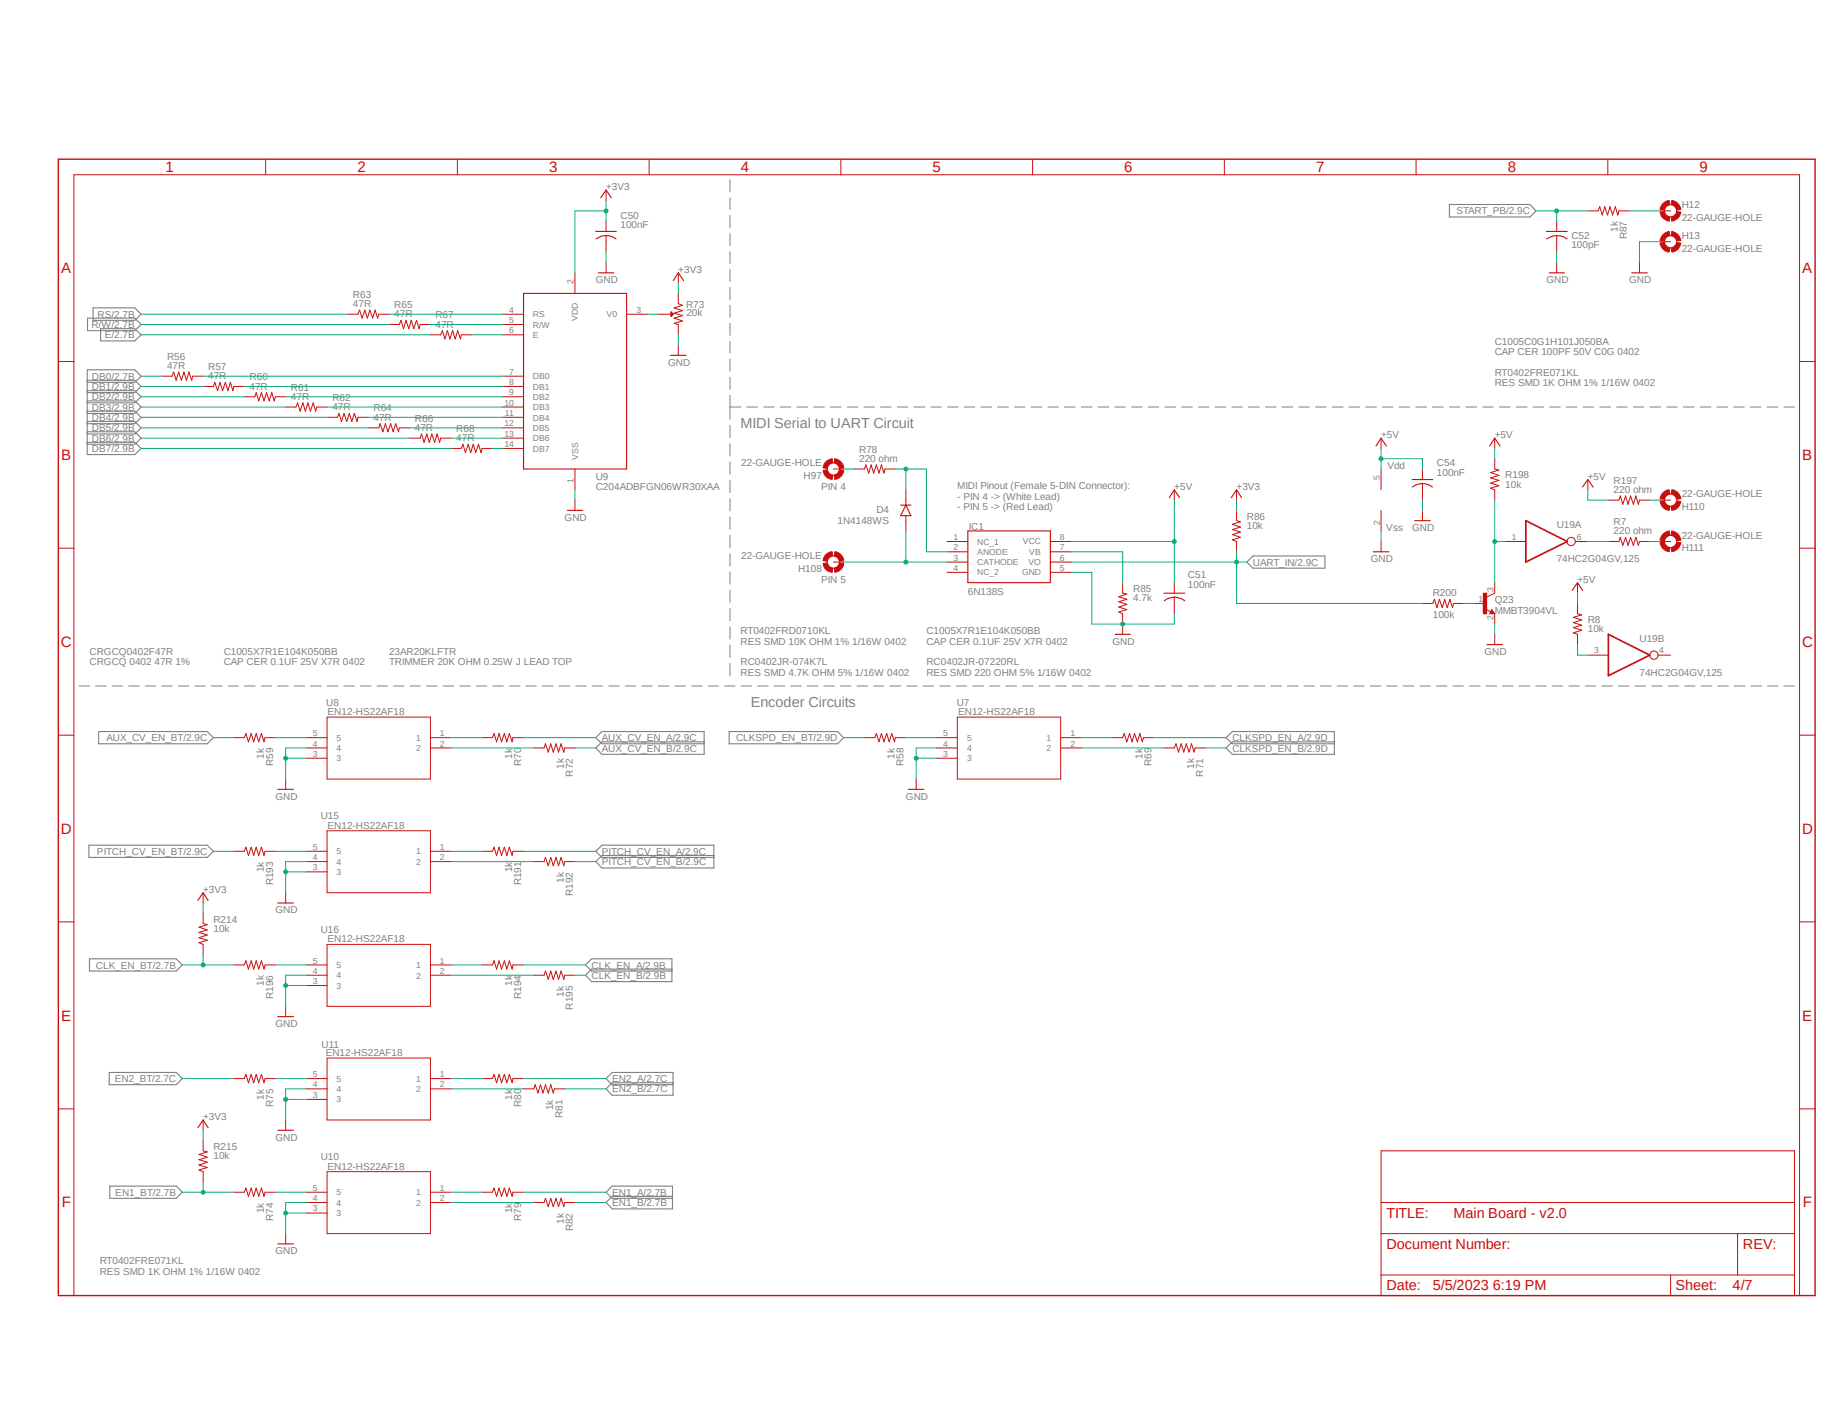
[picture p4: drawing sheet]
<svg xmlns="http://www.w3.org/2000/svg" width="279mm" height="216mm" viewBox="0 0 279 216" stroke-linecap="round" stroke-linejoin="round" font-family="sans-serif">
<path d="M8.6 24l268.2 173.8M276.8 24l-268.2 173.8" fill="none" stroke="#fff" stroke-width=".15"/>
<g fill="none" stroke="#808080" stroke-width=".15">
<path d="M111.2 27.4v1.8M111.2 30.1v1.8M111.2 32.9v1.8M111.2 35.6v1.8M111.2 38.4v1.7M111.2 41.1v1.8M111.2 43.8v1.8M111.2 46.5v1.8M111.2 49.3v1.8M111.2 52v1.8M111.2 54.7v1.9M111.2 57.5v1.8"/>
<path d="M111.2 60.2v3.7M111.2 64.8v1.9M111.2 67.6v1.9M111.2 70.4v1.9M111.2 73.2v1.9M111.2 76v1.9M111.2 78.8v1.8M111.2 62h1.7M113.7 62h1.7M116.3 62h1.6M118.9 62h1.6M121.4 62h1.6"/>
<path d="M124 62h1.6M126.5 62h1.6M129.1 62h1.6M131.6 62h1.6M134.2 62h1.6M136.7 62h1.6M139.2 62h1.7M141.8 62h1.6M144.4 62h1.6M146.9 62h1.6M149.4 62h1.6M152 62h1.6"/>
<path d="M154.6 62h1.6M157.1 62h1.6M159.6 62h1.6M162.2 62h1.6M164.7 62h1.7M167.3 62h1.6M169.8 62h1.6M172.4 62h1.6M174.9 62h1.6M177.5 62h1.6M180 62h1.7M182.6 62h1.6"/>
<path d="M185.1 62h1.6M187.7 62h1.6M190.2 62h1.7M192.8 62h1.6M195.3 62h1.6M197.9 62h1.6M200.4 62h1.6M202.9 62h1.7M205.5 62h1.6M208.1 62h1.6M210.6 62h1.6M213.1 62h1.7"/>
<path d="M215.7 62h1.6M218.2 62h1.7M220.8 62h1.6M223.4 62h1.6M225.9 62h1.6M228.4 62h1.6M231 62h1.6M233.6 62h1.6M236.1 62h1.6M238.6 62h1.6M241.2 62h1.6M243.7 62h1.7"/>
<path d="M246.3 62h1.6M248.8 62h1.6M251.4 62h1.6M253.9 62h1.6M256.5 62h1.6M259 62h1.6M261.6 62h1.6M264.1 62h1.6M266.7 62h1.6M269.2 62h1.6M271.8 62h1.6M111.2 81.6v1.8"/>
<path d="M111.2 84.4v1.8M111.2 87.1v1.9M111.2 89.9v1.9M111.2 92.7v1.9M111.2 95.5v1.9M111.2 98.3v1.9M12 104.5h1.6M14.6 104.5h1.6M17.1 104.5h1.6M19.6 104.5h1.6M22.1 104.5h1.6M24.6 104.5h1.6"/>
<path d="M27.2 104.5h1.5M29.7 104.5h1.6M32.2 104.5h1.6M34.8 104.5h1.5M37.3 104.5h1.6M39.8 104.5h1.6M42.3 104.5h1.6M44.8 104.5h1.6M47.3 104.5h1.6M49.9 104.5h1.6M52.4 104.5h1.6M54.9 104.5h1.6"/>
<path d="M57.4 104.5h1.6M59.9 104.5h1.7M62.5 104.5h1.6M65 104.5h1.6M67.5 104.5h1.6M70.1 104.5h1.5M72.6 104.5h1.6M75.1 104.5h1.6M77.6 104.5h1.6M80.1 104.5h1.6M82.6 104.5h1.6M85.2 104.5h1.6"/>
<path d="M87.7 104.5h1.6M90.2 104.5h1.6M92.8 104.5h1.5M95.2 104.5h1.7M97.8 104.5h1.6M100.3 104.5h1.6M102.8 104.5h1.6M105.4 104.5h1.5M107.9 104.5h1.6M110.4 104.5h1.6M111.2 101.1v1.9M112.9 104.5h1.6"/>
<path d="M115.4 104.5h1.6M117.9 104.5h1.6M120.5 104.5h1.6M123 104.5h1.6M125.5 104.5h1.6M128.1 104.5h1.5M130.6 104.5h1.6M133.1 104.5h1.6M135.6 104.5h1.6M138.1 104.5h1.6M140.6 104.5h1.6M143.2 104.5h1.6"/>
<path d="M145.7 104.5h1.6M148.2 104.5h1.6M150.7 104.5h1.6M153.2 104.5h1.7M155.8 104.5h1.6M158.3 104.5h1.6M160.8 104.5h1.6M163.4 104.5h1.5M165.9 104.5h1.6M168.4 104.5h1.6M170.9 104.5h1.6M173.4 104.5h1.6"/>
<path d="M175.9 104.5h1.6M178.5 104.5h1.6M181 104.5h1.6M183.5 104.5h1.6M186.1 104.5h1.5M188.6 104.5h1.6M191.1 104.5h1.6M193.6 104.5h1.6M196.1 104.5h1.6M198.7 104.5h1.5M201.2 104.5h1.6M203.7 104.5h1.6"/>
<path d="M206.2 104.5h1.6M208.7 104.5h1.7M211.2 104.5h1.7M213.8 104.5h1.6M216.3 104.5h1.6M218.8 104.5h1.6M221.4 104.5h1.5M223.9 104.5h1.6M226.4 104.5h1.6M228.9 104.5h1.6M231.4 104.5h1.6M234 104.5h1.5"/>
<path d="M236.5 104.5h1.6M239 104.5h1.6M241.5 104.5h1.6M244.1 104.5h1.6M246.5 104.5h1.7M249.1 104.5h1.6M251.6 104.5h1.6M254.1 104.5h1.6M256.7 104.5h1.5M259.2 104.5h1.6M261.7 104.5h1.6M264.2 104.5h1.6"/>
<path d="M266.7 104.5h1.7M269.3 104.5h1.5M271.8 104.5h1.6"/>
</g>
<g fill="none" stroke="#808080" stroke-width=".17">
<path d="M220.8 31.2h12.3l.9 .9-.9 1h-12.3zM13.3 58.3h7.2l1-1-1-1h-7.2v13h7.2l1-1-1-.9h-7.2M13.3 59.5h7.2l1 1-1 .9h-7.2M13.3 58h7.2l1 .9-1 .9h-7.2M13.3 48.5h7.2l1 .9-1 1h-7.2zM14.2 46.9h6.3l1 1-1 .9h-6.3zM15.3 50.1h5.2l1 .9-1 .9h-5.2zM13.3 65.8h7.2l1 1-1 .9h-7.2M13.3 64.2h7.2l1 1-1 .9h-7.2M13.3 62.7h7.2l1 .9-1 1h-7.2M13.3 61.1h7.2l1 .9-1 1h-7.2M189.9 85.6l1-.9h10.9v1.9h-10.9z"/>
<path d="M15 111.5h16.6l.9 .9-.9 .9h-16.6zM107.3 113h-15.6l-.9 1 .9 .9h15.6v-3.4h-15.6l-.9 .9 .9 .9h15.6M111.1 111.5h16.5l.9 .9-.9 .9h-16.5zM203.3 113h-15.6l-.9 1 .9 .9h15.6v-3.4h-15.6l-.9 .9 .9 .9h15.6M13.5 128.8h18.1l.9 .9-.9 .9h-18.1zM108.8 130.3h-17.1l-.9 1 .9 .9h17.1v-3.4h-17.1l-.9 .9 .9 .9h17.1M13.6 146.1h13.2l1 .9-1 1h-13.2zM102.4 147.7h-12.3l-.9 .9 .9 1h12.3v-3.5h-12.3l-.9 .9 .9 1h12.3M16.6 163.4h10.2l1 .9-1 1h-10.2zM102.5 165h-9.2l-1 .9 1 1h9.2v-3.5h-9.2l-1 .9 1 1h9.2M16.7 180.7h10.1l1 1-1 .9h-10.1zM102.4 182.3h-9.1l-1 .9 1 1h9.1v-3.5h-9.1l-1 1 1 .9h9.1"/>
</g>
<path d="M8.9 24.3h267.6v173.1h-267.6z" fill="none" stroke="#c90d0c" stroke-width=".21"/>
<g fill="none" stroke="#c90d0c" stroke-width=".15">
<path d="M40.5 24.3v2.3M69.7 24.3v2.3M92.3 29v1.6M92.3 33.7v1.6M92.3 35.9v2.5M98.9 24.3v2.3M128.1 24.3v2.3M157.3 24.3v2.3M186.5 24.3v2.3M215.7 24.3v2.3M244.9 24.3v2.3M8.9 55.1h2.4"/>
<path d="M24.6 57.3h1.6l.3-.6 .3 1.3 .4-1.3 .4 1.3 .4-1.3 .4 1.3 .4-1.3 .4 1.3 .1-.7h1.6M30.9 58.9h1.6l.2-.6 .4 1.2 .4-1.2 .4 1.2 .4-1.2 .4 1.2 .4-1.2 .4 1.2 .1-.6h1.6M53 47.9h1.5l.3-.7 .4 1.3 .4-1.3 .4 1.3 .3-1.3 .5 1.3 .3-1.3 .4 1.3 .2-.6h1.6M59.3 49.4h1.5l.3-.6 .4 1.3 .3-1.3 .5 1.3 .4-1.3 .3 1.3 .5-1.3 .3 1.3 .2-.7h1.6M65.6 51h1.5l.3-.6 .4 1.2 .4-1.2 .3 1.2 .5-1.2 .3 1.2 .4-1.2 .4 1.2 .2-.6h1.6M76.6 47.9h3.2M76.6 49.4h3.2M76.6 51h3.2M76.6 57.3h3.2M76.6 58.9h3.2M87.6 41.6v3.1M92.3 40v1.6"/>
<path d="M95.5 47.9h3.1M100.2 47.9h2.2M103.3 41.6v1.5M103.3 44.7v1.6l.7 .2-1.3 .4 1.3 .4-1.3 .4 1.3 .4-1.3 .4 1.3 .4-1.3 .4 .6 .1v1.6M103.3 52.6v1.5M274.2 55.1h2.3M37.2 60.5h1.6l.2-.7 .4 1.3 .4-1.3 .4 1.3 .4-1.3 .4 1.3 .4-1.3 .4 1.3 .2-.6h1.5M43.5 62h1.6l.2-.6 .4 1.3 .4-1.3 .4 1.3 .4-1.3 .4 1.3 .4-1.3 .4 1.3 .2-.7h1.5M49.8 63.6h1.6l.2-.6 .4 1.2 .4-1.2 .4 1.2 .4-1.2 .4 1.2 .4-1.2 .4 1.2 .1-.6h1.6M56.1 65.2h1.6l.2-.6 .4 1.2 .4-1.2 .4 1.2 .4-1.2 .4 1.2 .4-1.2 .4 1.2 .1-.6h1.6M62.4 66.8h1.6l.2-.7 .4 1.3 .4-1.3 .4 1.3 .4-1.3 .4 1.3 .4-1.3 .4 1.3 .1-.6h1.6M68.7 68.3h1.6l.2-.6 .4 1.3 .4-1.3 .4 1.3 .4-1.3 .4 1.3 .4-1.3 .4 1.3 .1-.7h1.6"/>
<path d="M76.6 60.5h3.2M76.6 62h3.2M76.6 63.6h3.2M76.6 65.2h3.2M76.6 66.8h3.2M76.6 68.3h3.2M87.6 71.5v3.1M87.6 76.2v1.6M130.1 71.5h1.6l.2-.7 .4 1.3 .4-1.3 .4 1.3 .4-1.3 .4 1.3 .4-1.3 .4 1.3 .1-.6h1.6M138 74.6v2.4M138 78.6v2.3M178.9 74.6v1.6"/>
<path d="M8.9 83.5h2.4M144.3 82.5h3.1M144.3 84.1h3.1M144.3 85.6h3.1M144.3 87.2h3.1M160 82.5h3.2M160 84.1h3.2M160 85.6h3.2M160 87.2h3.2M171 88.8v1.6l.7 .1-1.3 .4 1.3 .4-1.3 .4 1.3 .4-1.3 .4 1.3 .4-1.3 .4 .6 .2v3.1M178.9 88.8v1.6M178.9 91v2.5"/>
<path d="M274.2 83.5h2.3M8.9 112h2.4M35.6 112.4h1.6l.3-.6 .3 1.2 .5-1.2 .4 1.2 .3-1.2 .4 1.2 .4-1.2 .4 1.2 .2-.6h1.6M43.5 118.7v1.6M46.7 112.4h3.1M46.7 114h3.1M46.7 115.5h3.1M49.8 109.3h15.8v9.4h-15.8zM65.6 112.4h3.1M65.6 114h3.1M73.4 112.4h1.6l.3-.6 .3 1.2 .4-1.2 .4 1.2 .4-1.2 .4 1.2 .4-1.2 .4 1.2 .1-.6h1.7M81.3 114h1.6l.2-.7 .4 1.3 .4-1.3 .4 1.3 .4-1.3 .4 1.3 .4-1.3 .4 1.3 .1-.6h1.6"/>
<path d="M131.7 112.4h1.6l.2-.6 .4 1.2 .4-1.2 .4 1.2 .4-1.2 .4 1.2 .3-1.2 .5 1.2 .1-.6h1.6M139.6 118.7v1.6M142.7 112.4h3.1M142.7 114h3.1M142.7 115.5h3.1M145.8 109.3h15.8v9.4h-15.8zM161.6 112.4h3.2M161.6 114h3.2M169.5 112.4h1.5l.3-.6 .4 1.2 .4-1.2 .4 1.2 .3-1.2 .5 1.2 .4-1.2 .3 1.2 .2-.6h1.6M177.3 114h1.6l.3-.7 .3 1.3 .5-1.3 .3 1.3 .4-1.3 .4 1.3 .4-1.3 .4 1.3 .2-.6h1.5M274.2 112h2.3M8.9 140.5h2.4"/>
<path d="M274.2 140.5h2.3M8.9 169h2.4M35.6 164.3h1.6l.3-.6 .3 1.3 .5-1.3 .4 1.3 .3-1.3 .4 1.3 .4-1.3 .4 1.3 .2-.7h1.6M43.5 170.6v1.6M46.7 164.3h3.1M46.7 165.9h3.1M46.7 167.5h3.1M49.8 178.5h15.8v9.5h-15.8zM49.8 161.2h15.8v9.4h-15.8zM65.6 164.3h3.1M65.6 165.9h3.1M73.4 164.3h1.6l.3-.6 .3 1.3 .4-1.3 .4 1.3 .4-1.3 .4 1.3 .4-1.3 .4 1.3 .1-.7h1.7"/>
<path d="M79.8 165.9h1.5l.2-.6 .5 1.2 .3-1.2 .4 1.2 .4-1.2 .4 1.2 .4-1.2 .4 1.2 .2-.6h1.5M210.4 175.3h63v22.1h-63zM274.2 169h2.3M11.3 197.4v-170.8h262.9v170.8M35.6 181.7h1.6l.3-.7 .3 1.3 .5-1.3 .4 1.3 .3-1.3 .4 1.3 .4-1.3 .4 1.3 .2-.6h1.6M43.5 188v1.5M46.7 183.2h3.1M46.7 181.7h3.1M46.7 184.8h3.1M65.6 183.2h3.1M65.6 181.7h3.1M73.4 181.7h1.6l.3-.7 .3 1.3 .4-1.3 .4 1.3 .4-1.3 .4 1.3 .4-1.3 .4 1.3 .1-.6h1.7"/>
<path d="M81.3 183.2h1.6l.2-.6 .4 1.3 .4-1.3 .4 1.3 .4-1.3 .4 1.3 .4-1.3 .4 1.3 .1-.7h1.6M210.4 188h63M210.4 194.3h63M210.4 183.2h63M254.5 194.3v3.1M264.7 188v6.3"/>
</g>
<g fill="none" stroke="#c90d0c" stroke-width=".17">
<path d="M90.8 35.3h3.1M90.8 36.4a2.54 2.54 0 0 1 3.1 0M91.5 30.1l.8-1.1 .8 1.1M79.8 44.7h15.7v26.8h-15.7zM91.1 41.6h2.4M102.2 54.1h2.3M102.2 47.5l.4 .4-.4 .3zM102.2 48.2h.1M102.2 48h.2M102.2 47.9h.3M102.2 47.8h.3M102.2 47.7h.2"/>
<path d="M102.2 47.6h.1M102.6 42.8l.7-1.2 .8 1.2M86.4 77.8h2.4M137.2 77h1.6M138 77l.8 1.6h-1.6zM178.1 75.8l.8-1.2 .8 1.2M147.4 80.9h12.6v7.9h-12.6zM169.9 96.6h2.3M177.3 90.4h3.2M177.4 91.5a2.44 2.44 0 0 1 3.1 0M42.3 120.3h2.4M138.4 120.3h2.4"/>
<path d="M42.3 172.2h2.4M42.3 189.5h2.4"/>
</g>
<path d="M254.7 30.6a1.55 1.55 0 0 1 1.4 1.3l-.7 .1a1.09 1.09 0 0 0-.8-.8z" fill-rule="evenodd" fill="#c90d0c"/>
<path d="M254.7 30.6a1.55 1.55 0 0 1 1.4 1.3l-.7 .1a1.09 1.09 0 0 0-.8-.8z" fill="none" stroke="#c90d0c" stroke-width=".15"/>
<path d="M253.4 31l.3-.3 .6-.1 .1 .6a1.09 1.09 0 0 0-.9 .8l-.6-.1z" fill-rule="evenodd" fill="#c90d0c"/>
<path d="M253.4 31l.3-.3 .6-.1 .1 .6a1.09 1.09 0 0 0-.9 .8l-.6-.1z" fill="none" stroke="#c90d0c" stroke-width=".15"/>
<path d="M252.9 32.3h.6a.97 .97 0 0 0 .9 .8l-.1 .6a1.65 1.65 0 0 1-1.4-1.4z" fill-rule="evenodd" fill="#c90d0c"/>
<path d="M252.9 32.3h.6a.97 .97 0 0 0 .9 .8l-.1 .6a1.65 1.65 0 0 1-1.4-1.4z" fill="none" stroke="#c90d0c" stroke-width=".15"/>
<path d="M254.6 33.1a.97 .97 0 0 0 .8-.8h.7a1.65 1.65 0 0 1-1.4 1.4z" fill-rule="evenodd" fill="#c90d0c"/>
<g fill="none" stroke="#c90d0c" stroke-width=".15">
<path d="M252.9 32.1h1.6M254.6 33.1a.97 .97 0 0 0 .8-.8h.7a1.65 1.65 0 0 1-1.4 1.4z"/>
<circle cx="254.5" cy="32.1" r=".93"/>
</g>
<path d="M254.7 35.3a1.65 1.65 0 0 1 1.4 1.4h-.7a.97 .97 0 0 0-.8-.8z" fill-rule="evenodd" fill="#c90d0c"/>
<path d="M254.7 35.3a1.65 1.65 0 0 1 1.4 1.4h-.7a.97 .97 0 0 0-.8-.8z" fill="none" stroke="#c90d0c" stroke-width=".15"/>
<path d="M253.4 35.7l.9-.4 .1 .6a.97 .97 0 0 0-.9 .8h-.6z" fill-rule="evenodd" fill="#c90d0c"/>
<path d="M253.4 35.7l.9-.4 .1 .6a.97 .97 0 0 0-.9 .8h-.6z" fill="none" stroke="#c90d0c" stroke-width=".15"/>
<path d="M252.9 37h.6a1.09 1.09 0 0 0 .9 .8l-.1 .6a1.55 1.55 0 0 1-1.4-1.4z" fill-rule="evenodd" fill="#c90d0c"/>
<path d="M252.9 37h.6a1.09 1.09 0 0 0 .9 .8l-.1 .6a1.55 1.55 0 0 1-1.4-1.4z" fill="none" stroke="#c90d0c" stroke-width=".15"/>
<path d="M254.6 37.8a1.09 1.09 0 0 0 .8-.8h.7a1.55 1.55 0 0 1-1.4 1.4z" fill-rule="evenodd" fill="#c90d0c"/>
<g fill="none" stroke="#c90d0c" stroke-width=".15">
<path d="M237.2 33.7v1.6M237.2 35.9v2.5M241.9 32.1h1.6l.2-.6 .4 1.3 .4-1.3 .4 1.3 .4-1.3 .4 1.3 .4-1.3 .4 1.3 .1-.7h1.6M252.9 36.8h1.6M254.6 37.8a1.09 1.09 0 0 0 .8-.8h.7a1.55 1.55 0 0 1-1.4 1.4zM237.2 40v1.6M249.8 40v1.6M35.6 129.7h1.6l.3-.6 .3 1.2 .5-1.2 .4 1.2 .3-1.2 .4 1.2 .4-1.2 .4 1.2 .2-.6h1.6M43.5 136v1.6M46.7 129.7h3.1M46.7 131.3h3.1M46.7 132.8h3.1"/>
<path d="M49.8 126.6h15.8v9.4h-15.8zM65.6 129.7h3.1M65.6 131.3h3.1M73.4 129.7h1.6l.3-.6 .3 1.2 .4-1.2 .4 1.2 .4-1.2 .4 1.2 .4-1.2 .4 1.2 .1-.6h1.7M81.3 131.3h1.6l.2-.7 .4 1.3 .4-1.3 .4 1.3 .4-1.3 .4 1.3 .4-1.3 .4 1.3 .1-.6h1.6"/>
<circle cx="254.5" cy="36.8" r=".93"/>
</g>
<path d="M235.6 35.3h3.2M235.6 36.4a2.6 2.6 0 0 1 3.1 0M236 41.6h2.3M248.6 41.6h2.4M42.3 137.6h2.4" fill="none" stroke="#c90d0c" stroke-width=".17"/>
<path d="M125.4 71.7l.6-.1a.97 .97 0 0 0 .8 .8v.6a1.45 1.45 0 0 1-1.4-1.3z" fill-rule="evenodd" fill="#c90d0c"/>
<path d="M125.4 71.7l.6-.1a.97 .97 0 0 0 .8 .8v.6a1.45 1.45 0 0 1-1.4-1.3z" fill="none" stroke="#c90d0c" stroke-width=".15"/>
<path d="M127.1 72.4a1.09 1.09 0 0 0 .8-.8l.6 .1a1.46 1.46 0 0 1-1.3 1.3z" fill-rule="evenodd" fill="#c90d0c"/>
<path d="M127.1 72.4a1.09 1.09 0 0 0 .8-.8l.6 .1a1.46 1.46 0 0 1-1.3 1.3z" fill="none" stroke="#c90d0c" stroke-width=".15"/>
<path d="M127.2 69.9a1.55 1.55 0 0 1 1.3 1.4l-.6 .1a.96 .96 0 0 0-.8-.9z" fill-rule="evenodd" fill="#c90d0c"/>
<path d="M127.2 69.9a1.55 1.55 0 0 1 1.3 1.4l-.6 .1a.96 .96 0 0 0-.8-.9z" fill="none" stroke="#c90d0c" stroke-width=".15"/>
<path d="M125.8 70.4l.4-.3 .6-.2v.6a.87 .87 0 0 0-.8 .9l-.6-.1 .2-.6z" fill-rule="evenodd" fill="#c90d0c"/>
<g fill="none" stroke="#c90d0c" stroke-width=".15">
<path d="M125.8 70.4l.4-.3 .6-.2v.6a.87 .87 0 0 0-.8 .9l-.6-.1 .2-.6zM127 71.5h1.5"/>
<circle cx="127" cy="71.5" r=".93"/>
</g>
<path d="M125.4 85.9l.6-.1a.88 .88 0 0 0 .8 .8v.6a1.45 1.45 0 0 1-1.4-1.3z" fill-rule="evenodd" fill="#c90d0c"/>
<path d="M125.4 85.9l.6-.1a.88 .88 0 0 0 .8 .8v.6a1.45 1.45 0 0 1-1.4-1.3z" fill="none" stroke="#c90d0c" stroke-width=".15"/>
<path d="M127.1 86.6a.97 .97 0 0 0 .8-.8l.6 .1a1.46 1.46 0 0 1-1.3 1.3z" fill-rule="evenodd" fill="#c90d0c"/>
<path d="M127.1 86.6a.97 .97 0 0 0 .8-.8l.6 .1a1.46 1.46 0 0 1-1.3 1.3z" fill="none" stroke="#c90d0c" stroke-width=".15"/>
<path d="M127.2 84.1a1.46 1.46 0 0 1 1.3 1.3l-.6 .1a.97 .97 0 0 0-.8-.8z" fill-rule="evenodd" fill="#c90d0c"/>
<path d="M127.2 84.1a1.46 1.46 0 0 1 1.3 1.3l-.6 .1a.97 .97 0 0 0-.8-.8z" fill="none" stroke="#c90d0c" stroke-width=".15"/>
<path d="M125.8 84.5l.4-.3 .6-.1v.6a.88 .88 0 0 0-.8 .8l-.6-.1 .2-.6z" fill-rule="evenodd" fill="#c90d0c"/>
<g fill="none" stroke="#c90d0c" stroke-width=".15">
<path d="M125.8 84.5l.4-.3 .6-.1v.6a.88 .88 0 0 0-.8 .8l-.6-.1 .2-.6zM127 85.6h1.5M35.6 147h1.6l.3-.6 .3 1.3 .5-1.3 .4 1.3 .3-1.3 .4 1.3 .4-1.3 .4 1.3 .2-.7h1.6M43.5 153.3v1.6M46.7 147h3.1M46.7 148.6h3.1M46.7 150.2h3.1M49.8 143.9h15.8v9.4h-15.8zM65.6 147h3.1M65.6 148.6h3.1M73.4 147h1.6l.3-.6 .3 1.3 .4-1.3 .4 1.3 .4-1.3 .4 1.3 .4-1.3 .4 1.3 .1-.7h1.7M81.3 148.6h1.6l.2-.6 .4 1.2 .4-1.2 .4 1.2 .4-1.2 .4 1.2 .4-1.2 .4 1.2 .1-.6h1.6"/>
<circle cx="127" cy="85.6" r=".93"/>
</g>
<path d="M42.3 154.9h2.4" fill="none" stroke="#c90d0c" stroke-width=".17"/>
<path d="M254.6 77.1a.97 .97 0 0 0 .8-.8l.7 .1a1.55 1.55 0 0 1-1.4 1.4z" fill-rule="evenodd" fill="#c90d0c"/>
<path d="M254.6 77.1a.97 .97 0 0 0 .8-.8l.7 .1a1.55 1.55 0 0 1-1.4 1.4z" fill="none" stroke="#c90d0c" stroke-width=".15"/>
<path d="M252.9 76.4l.6-.1a.97 .97 0 0 0 .9 .8l-.1 .7a1.55 1.55 0 0 1-1.4-1.4z" fill-rule="evenodd" fill="#c90d0c"/>
<path d="M252.9 76.4l.6-.1a.97 .97 0 0 0 .9 .8l-.1 .7a1.55 1.55 0 0 1-1.4-1.4z" fill="none" stroke="#c90d0c" stroke-width=".15"/>
<path d="M253.4 75.1l.3-.3 .6-.2 .1 .7a.97 .97 0 0 0-.9 .8l-.6-.1z" fill-rule="evenodd" fill="#c90d0c"/>
<path d="M253.4 75.1l.3-.3 .6-.2 .1 .7a.97 .97 0 0 0-.9 .8l-.6-.1z" fill="none" stroke="#c90d0c" stroke-width=".15"/>
<path d="M254.7 74.6a1.55 1.55 0 0 1 1.4 1.4l-.7 .1a.97 .97 0 0 0-.8-.8z" fill-rule="evenodd" fill="#c90d0c"/>
<g fill="none" stroke="#c90d0c" stroke-width=".15">
<path d="M252.9 76.2h1.6M254.7 74.6a1.55 1.55 0 0 1 1.4 1.4l-.7 .1a.97 .97 0 0 0-.8-.8z"/>
<circle cx="254.5" cy="76.2" r=".93"/>
</g>
<path d="M255.4 82.6l.7 .1a1.65 1.65 0 0 1-1.4 1.4l-.1-.7a.96 .96 0 0 0 .8-.8z" fill-rule="evenodd" fill="#c90d0c"/>
<path d="M255.4 82.6l.7 .1a1.65 1.65 0 0 1-1.4 1.4l-.1-.7a.96 .96 0 0 0 .8-.8z" fill="none" stroke="#c90d0c" stroke-width=".15"/>
<path d="M252.9 82.7l.6-.1a.96 .96 0 0 0 .9 .8l-.1 .7a1.65 1.65 0 0 1-1.4-1.4z" fill-rule="evenodd" fill="#c90d0c"/>
<path d="M252.9 82.7l.6-.1a.96 .96 0 0 0 .9 .8l-.1 .7a1.65 1.65 0 0 1-1.4-1.4z" fill="none" stroke="#c90d0c" stroke-width=".15"/>
<path d="M253.4 81.4l.9-.5 .1 .6a1.09 1.09 0 0 0-.9 .9l-.6-.1z" fill-rule="evenodd" fill="#c90d0c"/>
<path d="M253.4 81.4l.9-.5 .1 .6a1.09 1.09 0 0 0-.9 .9l-.6-.1z" fill="none" stroke="#c90d0c" stroke-width=".15"/>
<path d="M254.7 80.9a1.65 1.65 0 0 1 1.4 1.4l-.7 .1a1.09 1.09 0 0 0-.8-.9z" fill-rule="evenodd" fill="#c90d0c"/>
<g fill="none" stroke="#c90d0c" stroke-width=".15">
<path d="M245 76.2h1.6l.2-.6 .4 1.2 .4-1.2 .4 1.2 .4-1.2 .4 1.2 .4-1.2 .4 1.2 .2-.6h1.5M226.4 92.8l.7 .4M227.2 92.9l.5 .6h-.8zM227.7 90.4l-1.2 .6M245 82.5h1.6l.2-.6 .4 1.2 .4-1.2 .4 1.2 .4-1.2 .4 1.2 .4-1.2 .4 1.2 .2-.6h1.5M252.9 82.5h1.6M254.7 80.9a1.65 1.65 0 0 1 1.4 1.4l-.7 .1a1.09 1.09 0 0 0-.8-.9z"/>
<circle cx="254.5" cy="82.5" r=".93"/>
</g>
<path d="M227.2 93.2l.1 .1h-.2l.1-.3 .4 .4h-.5" fill="none" stroke="#c90d0c" stroke-width=".17"/>
<path d="M226 90.4h.5v3.1h-.5z" fill-rule="evenodd" fill="#c90d0c"/>
<g fill="none" stroke="#c90d0c" stroke-width=".15">
<path d="M188.4 77.8v1.5l.6 .2-1.3 .4 1.3 .4-1.3 .4 1.3 .4-1.3 .3 1.3 .5-1.3 .4 .7 .2v1.6M188.4 74.6v1.6M210.4 66.8v1.5M210.4 71.5v3.1M210.4 77.8v3.1M216.7 71.5v1.6M216.7 73.7v2.5M216.7 77.8v1.5M227.7 66.8v1.5M227.7 69.9v1.6l.6 .1-1.2 .4 1.2 .4-1.2 .4 1.2 .4-1.2 .4 1.2 .4-1.2 .4 .6 .2v1.6M241.9 73.1v1.5M210.4 82.5v1.6"/>
<path d="M216.7 91.9h1.6l.2-.6 .4 1.3 .4-1.3 .4 1.3 .4-1.3 .4 1.3 .4-1.3 .4 1.3 .1-.7h1.6M224.6 91.9h1.5M226 90.4h.5v3.1h-.5zM227.7 88.8v1.6M227.7 93.5v1.6M227.7 96.6v1.6M229.3 82.5h3.2M240 82.5h1.9M240.3 88.8v1.6M240.3 91.9v1.6l.7 .2-1.3 .4 1.3 .3-1.3 .5 1.3 .3-1.3 .4 1.3 .4-1.3 .4 .6 .2v1.6M241.9 99.8h3.1M252.6 99.8h1.9"/>
<path d="M30.9 139.1v1.6l.7 .2-1.3 .4 1.3 .4-1.3 .4 1.3 .4-1.3 .4 1.3 .4-1.3 .3 .6 .3v1.6M30.9 136v1.6M30.9 170.6v1.6M30.9 173.8v1.5l.7 .2-1.3 .4 1.3 .4-1.3 .4 1.3 .4-1.3 .4 1.3 .4-1.3 .4 .6 .2v1.6"/>
<circle cx="239.4" cy="82.5" r=".63"/>
<circle cx="252" cy="99.8" r=".63"/>
</g>
<path d="M187.6 75.8l.8-1.2 .7 1.2M209.6 67.9l.8-1.1 .8 1.1M215.1 73.1h3.2M215.2 74.2a2.39 2.39 0 0 1 3 0M215.5 79.3h2.4M226.9 67.9l.8-1.1 .8 1.1M241.1 74.2l.8-1.1 .8 1.1M209.2 84.1h2.4M226.5 98.2h2.4M239.5 90l.8-1.2 .8 1.2M30.1 137.2l.8-1.2 .8 1.2M30.1 171.8l.8-1.2 .8 1.2" fill="none" stroke="#c90d0c" stroke-width=".17"/>
<path d="M232.5 79.3l6.3 3.2-6.3 3.1zM245 96.6l6.3 3.2-6.3 3.2z" fill="none" stroke="#c90d0c" stroke-width=".25"/>
<path d="M163.2 87.2h3.1v7.9h12.6v-1.6" fill="none" stroke="#0dab76" stroke-width=".15"/>
<circle cx="171" cy="95.1" r=".3" fill="#0dab76"/>
<g fill="none" stroke="#0dab76" stroke-width=".15">
<path d="M43.5 184.8h3.2M46.7 183.2h-3.2v4.8"/>
<circle cx="171" cy="95.1" r=".3"/>
</g>
<circle cx="43.5" cy="184.8" r=".3" fill="#0dab76"/>
<g fill="none" stroke="#0dab76" stroke-width=".15">
<path d="M43.5 167.5h3.2M46.7 165.9h-3.2v4.7"/>
<circle cx="43.5" cy="184.8" r=".3"/>
</g>
<circle cx="43.5" cy="167.5" r=".3" fill="#0dab76"/>
<g fill="none" stroke="#0dab76" stroke-width=".15">
<path d="M92.3 38.4v1.6M103.3 51v1.6M87.6 74.6v1.6M139.6 115.5h3.1M142.7 114h-3.1v4.7"/>
<circle cx="43.5" cy="167.5" r=".3"/>
</g>
<circle cx="139.6" cy="115.5" r=".3" fill="#0dab76"/>
<g fill="none" stroke="#0dab76" stroke-width=".15">
<path d="M43.5 115.5h3.2M46.7 114h-3.2v4.7"/>
<circle cx="139.6" cy="115.5" r=".3"/>
</g>
<circle cx="43.5" cy="115.5" r=".3" fill="#0dab76"/>
<g fill="none" stroke="#0dab76" stroke-width=".15">
<path d="M237.2 38.4v1.6M252.9 36.8h-3.1v3.2M43.5 132.8h3.2M46.7 131.3h-3.2v4.7"/>
<circle cx="43.5" cy="115.5" r=".3"/>
</g>
<circle cx="43.5" cy="132.8" r=".3" fill="#0dab76"/>
<g fill="none" stroke="#0dab76" stroke-width=".15">
<path d="M43.5 150.2h3.2M46.7 148.6h-3.2v4.7"/>
<circle cx="43.5" cy="132.8" r=".3"/>
</g>
<circle cx="43.5" cy="150.2" r=".3" fill="#0dab76"/>
<g fill="none" stroke="#0dab76" stroke-width=".15">
<path d="M92.3 30.6v3.1M92.3 32.1h-4.7v9.5M216.7 76.2v1.6M210.4 80.9v1.6M227.7 95.1v1.5"/>
<circle cx="43.5" cy="150.2" r=".3"/>
</g>
<circle cx="92.3" cy="32.1" r=".3" fill="#0dab76"/>
<g fill="none" stroke="#0dab76" stroke-width=".15">
<path d="M103.3 43.1v1.6M188.4 76.2v1.6M163.2 85.6h26.7M188.4 84.1v1.5M30.9 137.6v1.5M30.9 172.2v1.6"/>
<circle cx="92.3" cy="32.1" r=".3"/>
</g>
<circle cx="188.4" cy="85.6" r=".3" fill="#0dab76"/>
<g fill="none" stroke="#0dab76" stroke-width=".15">
<path d="M128.5 85.6h15.8M138 80.9v4.7M163.2 84.1h7.8v4.7M188.4 85.6v6.3h28.3"/>
<circle cx="188.4" cy="85.6" r=".3"/>
</g>
<circle cx="138" cy="85.6" r=".3" fill="#0dab76"/>
<g fill="none" stroke="#0dab76" stroke-width=".15">
<path d="M136.4 71.5h4.7v12.6h3.2M138 71.5v3.1"/>
<circle cx="138" cy="85.6" r=".3"/>
</g>
<circle cx="138" cy="71.5" r=".3" fill="#0dab76"/>
<g fill="none" stroke="#0dab76" stroke-width=".15">
<path d="M163.2 82.5h15.7v6.3"/>
<circle cx="138" cy="71.5" r=".3"/>
</g>
<circle cx="178.9" cy="82.5" r=".3" fill="#0dab76"/>
<g fill="none" stroke="#0dab76" stroke-width=".15">
<path d="M178.9 76.2v6.3M210.4 68.3v3.2M210.4 69.9h6.3M227.7 68.3v1.6M241.9 74.6v1.6h3.1"/>
<circle cx="178.9" cy="82.5" r=".3"/>
</g>
<circle cx="210.4" cy="69.9" r=".3" fill="#0dab76"/>
<g fill="none" stroke="#0dab76" stroke-width=".15">
<path d="M216.7 69.9v1.6M240.3 90.4v1.5M27.8 181.7h7.8M30.9 180.1v1.6M79.8 181.7h12.5M87.6 183.2h4.7"/>
<circle cx="210.4" cy="69.9" r=".3"/>
</g>
<circle cx="30.9" cy="181.7" r=".3" fill="#0dab76"/>
<g fill="none" stroke="#0dab76" stroke-width=".15">
<path d="M234 32.1h7.9M237.2 32.1v1.6M248.2 32.1h4.7M21.5 47.9h31.5M21.5 57.3h3.1M21.5 58.9h9.4M21.5 49.4h37.8M21.5 51h44.1M30.9 57.3h45.7M37.2 58.9h39.4M59.3 47.9h17.3M65.6 49.4h11"/>
<path d="M71.9 51h4.7M98.6 47.9h1.6M21.5 60.5h15.7M21.5 62h22M21.5 63.6h28.3M21.5 65.2h34.6M21.5 66.8h40.9M21.5 68.3h47.2M43.5 60.5h33.1M49.8 62h26.8M56.1 63.6h20.5M62.4 65.2h14.2"/>
<path d="M68.7 66.8h7.9M75 68.3h1.6M42 112.4h4.7M68.7 112.4h4.7M68.7 114h12.6M138 112.4h4.7M164.8 112.4h4.7M164.8 114h12.5M27.8 164.3h7.8M42 164.3h4.7M68.7 164.3h4.7M68.7 165.9h11.1"/>
<path d="M79.8 164.3h12.5M86 165.9h6.3M42 181.7h4.7M68.7 181.7h4.7M68.7 183.2h12.6"/>
<circle cx="30.9" cy="181.7" r=".3"/>
</g>
<circle cx="237.1" cy="32.1" r=".3" fill="#0dab76"/>
<g fill="none" stroke="#0dab76" stroke-width=".15">
<path d="M128.5 71.5h1.6M227.7 76.2v12.6M251.3 76.2h1.6M227.7 82.5h1.6M241.9 82.5h3.1M251.3 82.5h1.6M42 129.7h4.7M68.7 129.7h4.7M68.7 131.3h12.6M42 147h4.7M68.7 147h4.7M68.7 148.6h12.6"/>
<circle cx="237.1" cy="32.1" r=".3"/>
</g>
<circle cx="227.7" cy="82.5" r=".3" fill="#0dab76"/>
<g fill="none" stroke="#0dab76" stroke-width=".15">
<path d="M223 91.9h1.6M27.8 147h7.8M30.9 145.5v1.5M79.8 147h9.4M87.6 148.6h1.6"/>
<circle cx="227.7" cy="82.5" r=".3"/>
</g>
<circle cx="30.9" cy="147" r=".3" fill="#0dab76"/>
<g fill="none" stroke="#0dab76" stroke-width=".15">
<path d="M240.3 98.2v1.6h1.6M32.5 112.4h3.1M79.8 112.4h11M87.6 114h3.2M128.5 112.4h3.2M175.8 112.4h11M183.6 114h3.2M32.5 129.7h3.1M79.8 129.7h11M87.6 131.3h3.2"/>
<circle cx="30.9" cy="147" r=".3"/>
</g>
<g font-size="2.3" fill="#c90d0c">
<text x="25.2" y="26.2">1</text>
<text x="54.4" y="26.2">2</text>
<text x="83.7" y="26.2">3</text>
<text x="112.9" y="26.2">4</text>
<text x="142.1" y="26.2">5</text>
<text x="171.3" y="26.2">6</text>
<text x="200.5" y="26.2">7</text>
<text x="229.7" y="26.2">8</text>
<text x="258.9" y="26.2">9</text>
<text x="9.3" y="41.7">A</text>
<text x="274.6" y="41.7">A</text>
<text x="9.3" y="70.1">B</text>
<text x="274.6" y="70.1">B</text>
<text x="9.3" y="98.6">C</text>
<text x="274.5" y="98.6">C</text>
<text x="9.3" y="127">D</text>
<text x="274.5" y="127">D</text>
<text x="9.3" y="155.5">E</text>
<text x="274.6" y="155.5">E</text>
<text x="9.4" y="184">F</text>
<text x="274.7" y="184">F</text>
</g>
<g font-size="2.2" fill="#808080">
<text x="112.8" y="65.2">MIDI Serial to UART Circuit</text>
<text x="114.4" y="107.7">Encoder Circuits</text>
</g>
<g font-size="2.2" fill="#c90d0c">
<text x="211.2" y="185.6">TITLE:</text>
<text x="221.4" y="185.6">Main Board - v2.0</text>
<text x="211.2" y="190.3">Document Number:</text>
<text x="265.5" y="190.3">REV:</text>
<text x="211.2" y="196.6">Date:</text>
<text x="218.3" y="196.6">5/5/2023 6:19 PM</text>
<text x="255.3" y="196.6">Sheet:</text>
<text x="264" y="196.6">4/7</text>
</g>
<g font-size="1.5" fill="#808080">
<text x="92.3" y="29">+3V3</text>
<text x="94.5" y="34.7">100nF</text>
<text x="94.5" y="33.3">C50</text>
<text x="221.9" y="32.7">START_PB/2.9C</text>
<text x="246.5" y="35.3" transform="rotate(-90 246.5 35.3)">1k</text>
<text x="256.2" y="33.7">22-GAUGE-HOLE</text>
<text x="256.2" y="31.8">H12</text>
<text x="103.3" y="41.6">+3V3</text>
<text x="239.4" y="37.8">100pF</text>
<text x="239.4" y="36.4">C52</text>
<text x="247.9" y="36.5" transform="rotate(-90 247.9 36.5)">R87</text>
<text x="256.2" y="38.4">22-GAUGE-HOLE</text>
<text x="256.2" y="36.5">H13</text>
<text x="53.8" y="46.8">47R</text>
<text x="53.8" y="45.3">R63</text>
<text x="60.1" y="46.9">R65</text>
<text x="90.8" y="43.1">GND</text>
<text x="104.5" y="47">R73</text>
<text x="235.6" y="43.1">GND</text>
<text x="248.2" y="43.1">GND</text>
<text x="13.9" y="50">R/W/2.7B</text>
<text x="14.9" y="48.4">RS/2.7B</text>
<text x="16" y="51.6">E/2.7B</text>
<text x="60.1" y="48.3">47R</text>
<text x="66.3" y="49.9">47R</text>
<text x="66.3" y="48.5">R67</text>
<text x="104.6" y="48.1">20k</text>
<text x="227.7" y="52.5">C1005C0G1H101J050BA</text>
<text x="14" y="59.4">DB1/2.9B</text>
<text x="14" y="57.9">DB0/2.7B</text>
<text x="25.4" y="56.2">47R</text>
<text x="25.4" y="54.8">R56</text>
<text x="31.7" y="57.8">47R</text>
<text x="31.7" y="56.4">R57</text>
<text x="38" y="59.4">47R</text>
<text x="38" y="58">R60</text>
<text x="44.3" y="59.5">R61</text>
<text x="101.8" y="55.8">GND</text>
<text x="227.7" y="57.2">RT0402FRE071KL</text>
<text x="227.7" y="58.9">RES SMD 1K OHM 1% 1/16W 0402</text>
<text x="227.7" y="54.1">CAP CER 100PF 50V C0G 0402</text>
<text x="14" y="65.7">DB5/2.9B</text>
<text x="14" y="64.1">DB4/2.9B</text>
<text x="14" y="62.6">DB3/2.9B</text>
<text x="14" y="61">DB2/2.9B</text>
<text x="44.3" y="60.9">47R</text>
<text x="50.6" y="62.5">47R</text>
<text x="50.6" y="61.1">R62</text>
<text x="56.9" y="64.1">47R</text>
<text x="56.9" y="62.7">R64</text>
<text x="63.2" y="65.7">47R</text>
<text x="63.2" y="64.3">R66</text>
<text x="69.5" y="65.8">R68</text>
<text x="14" y="67.3">DB6/2.9B</text>
<text x="14" y="68.9">DB7/2.9B</text>
<text x="69.5" y="67.2">47R</text>
<text x="112.9" y="71">22-GAUGE-HOLE</text>
<text x="130.9" y="70.4">220 ohm</text>
<text x="130.9" y="69">R78</text>
<text x="210.4" y="66.8">+5V</text>
<text x="211.4" y="71.5">Vdd</text>
<text x="218.9" y="71.1">C54</text>
<text x="227.7" y="66.8">+5V</text>
<text x="90.8" y="74.6">C204ADBFGN06WR30XAA</text>
<text x="90.8" y="73.1">U9</text>
<text x="122.4" y="72.9">H97</text>
<text x="125.1" y="74.6">PIN 4</text>
<text x="145.8" y="74.5">MIDI Pinout (Female 5-DIN Connector):</text>
<text x="145.8" y="76.1">- PIN 4 -&gt; (White Lead)</text>
<text x="145.8" y="77.8">- PIN 5 -&gt; (Red Lead)</text>
<text x="178.9" y="74.6">+5V</text>
<text x="188.4" y="74.6">+3V3</text>
<text x="218.9" y="72.5">100nF</text>
<text x="229.3" y="74.3">10k</text>
<text x="229.3" y="72.9">R198</text>
<text x="241.9" y="73.1">+5V</text>
<text x="245.8" y="75.1">220 ohm</text>
<text x="245.8" y="73.7">R197</text>
<text x="256.2" y="75.8">22-GAUGE-HOLE</text>
<text x="256.2" y="77.6">H110</text>
<text x="86" y="79.3">GND</text>
<text x="127.6" y="79.9">1N4148WS</text>
<text x="133.5" y="78.1">D4</text>
<text x="147.6" y="80.7">IC1</text>
<text x="189.9" y="80.6">10k</text>
<text x="189.9" y="79.2">R86</text>
<text x="211.2" y="80.9">Vss</text>
<text x="215.1" y="80.9">GND</text>
<text x="237.1" y="80.5">U19A</text>
<text x="245.8" y="81.4">220 ohm</text>
<text x="245.8" y="80">R7</text>
<text x="256.2" y="82.1">22-GAUGE-HOLE</text>
<text x="256.2" y="83.9">H111</text>
<text x="112.9" y="85.2">22-GAUGE-HOLE</text>
<text x="121.6" y="87.1">H108</text>
<text x="125.1" y="88.8">PIN 5</text>
<text x="181" y="89.7">100nF</text>
<text x="181" y="88.1">C51</text>
<text x="190.9" y="86.2">UART_IN/2.9C</text>
<text x="208.8" y="85.6">GND</text>
<text x="237.1" y="85.6">74HC2G04GV,125</text>
<text x="240.3" y="88.8">+5V</text>
<text x="147.4" y="90.6">6N138S</text>
<text x="172.6" y="91.6">4.7k</text>
<text x="172.6" y="90.2">R85</text>
<text x="218.3" y="94.1">100k</text>
<text x="218.3" y="90.8">R200</text>
<text x="227.7" y="93.5">MMBT3904VL</text>
<text x="227.7" y="91.9">Q23</text>
<text x="241.9" y="95">R8</text>
<text x="13.6" y="99.7">CRGCQ0402F47R</text>
<text x="13.6" y="101.4">CRGCQ 0402 47R 1%</text>
<text x="34.1" y="99.7">C1005X7R1E104K050BB</text>
<text x="34.1" y="101.4">CAP CER 0.1UF 25V X7R 0402</text>
<text x="59.3" y="99.7">23AR20KLFTR</text>
<text x="59.3" y="101.4">TRIMMER 20K OHM 0.25W J LEAD TOP</text>
<text x="112.8" y="101.3">RC0402JR-074K7L</text>
<text x="112.8" y="96.6">RT0402FRD0710KL</text>
<text x="112.8" y="98.2">RES SMD 10K OHM 1% 1/16W 0402</text>
<text x="141.1" y="101.3">RC0402JR-07220RL</text>
<text x="141.1" y="96.6">C1005X7R1E104K050BB</text>
<text x="141.1" y="98.2">CAP CER 0.1UF 25V X7R 0402</text>
<text x="169.5" y="98.2">GND</text>
<text x="226.1" y="99.8">GND</text>
<text x="241.9" y="96.3">10k</text>
<text x="249.8" y="97.8">U19B</text>
<text x="49.7" y="107.5">U8</text>
<text x="112.8" y="103">RES SMD 4.7K OHM 5% 1/16W 0402</text>
<text x="141.1" y="103">RES SMD 220 OHM 5% 1/16W 0402</text>
<text x="145.8" y="107.5">U7</text>
<text x="249.8" y="103">74HC2G04GV,125</text>
<text x="16.2" y="112.9">AUX_CV_EN_BT/2.9C</text>
<text x="49.9" y="109">EN12-HS22AF18</text>
<text x="91.7" y="112.9">AUX_CV_EN_A/2.9C</text>
<text x="112.1" y="112.9">CLKSPD_EN_BT/2.9D</text>
<text x="146" y="109">EN12-HS22AF18</text>
<text x="187.7" y="112.9">CLKSPD_EN_A/2.9D</text>
<text x="40.2" y="115.6" transform="rotate(-90 40.2 115.6)">1k</text>
<text x="41.6" y="116.8" transform="rotate(-90 41.6 116.8)">R59</text>
<text x="78" y="115.6" transform="rotate(-90 78 115.6)">1k</text>
<text x="79.4" y="116.8" transform="rotate(-90 79.4 116.8)">R70</text>
<text x="85.9" y="117.2" transform="rotate(-90 85.9 117.2)">1k</text>
<text x="87.3" y="118.3" transform="rotate(-90 87.3 118.3)">R72</text>
<text x="91.7" y="114.5">AUX_CV_EN_B/2.9C</text>
<text x="136.3" y="115.6" transform="rotate(-90 136.3 115.6)">1k</text>
<text x="137.7" y="116.8" transform="rotate(-90 137.7 116.8)">R58</text>
<text x="174" y="115.6" transform="rotate(-90 174 115.6)">1k</text>
<text x="175.4" y="116.8" transform="rotate(-90 175.4 116.8)">R69</text>
<text x="181.9" y="117.2" transform="rotate(-90 181.9 117.2)">1k</text>
<text x="183.3" y="118.3" transform="rotate(-90 183.3 118.3)">R71</text>
<text x="187.7" y="114.5">CLKSPD_EN_B/2.9D</text>
<text x="42" y="121.8">GND</text>
<text x="48.9" y="124.8">U15</text>
<text x="138" y="121.8">GND</text>
<text x="14.8" y="130.3">PITCH_CV_EN_BT/2.9C</text>
<text x="49.9" y="126.3">EN12-HS22AF18</text>
<text x="91.7" y="130.3">PITCH_CV_EN_A/2.9C</text>
<text x="91.7" y="131.8">PITCH_CV_EN_B/2.9C</text>
<text x="30.9" y="136">+3V3</text>
<text x="40.2" y="132.9" transform="rotate(-90 40.2 132.9)">1k</text>
<text x="41.6" y="134.9" transform="rotate(-90 41.6 134.9)">R193</text>
<text x="78" y="132.9" transform="rotate(-90 78 132.9)">1k</text>
<text x="79.4" y="134.9" transform="rotate(-90 79.4 134.9)">R191</text>
<text x="85.9" y="134.5" transform="rotate(-90 85.9 134.5)">1k</text>
<text x="87.3" y="136.5" transform="rotate(-90 87.3 136.5)">R192</text>
<text x="32.5" y="142">10k</text>
<text x="32.5" y="140.6">R214</text>
<text x="42" y="139.1">GND</text>
<text x="48.9" y="142.2">U16</text>
<text x="49.9" y="143.6">EN12-HS22AF18</text>
<text x="14.6" y="147.6">CLK_EN_BT/2.7B</text>
<text x="90.1" y="147.6">CLK_EN_A/2.9B</text>
<text x="90.1" y="149.1">CLK_EN_B/2.9B</text>
<text x="40.2" y="150.2" transform="rotate(-90 40.2 150.2)">1k</text>
<text x="41.6" y="152.2" transform="rotate(-90 41.6 152.2)">R196</text>
<text x="78" y="150.2" transform="rotate(-90 78 150.2)">1k</text>
<text x="79.4" y="152.2" transform="rotate(-90 79.4 152.2)">R194</text>
<text x="85.9" y="151.8" transform="rotate(-90 85.9 151.8)">1k</text>
<text x="87.3" y="153.8" transform="rotate(-90 87.3 153.8)">R195</text>
<text x="42" y="156.5">GND</text>
<text x="49" y="159.6">U11</text>
<text x="49.6" y="160.9">EN12-HS22AF18</text>
<text x="17.5" y="164.9">EN2_BT/2.7C</text>
<text x="40.2" y="167.6" transform="rotate(-90 40.2 167.6)">1k</text>
<text x="78" y="167.6" transform="rotate(-90 78 167.6)">1k</text>
<text x="93.3" y="164.9">EN2_A/2.7C</text>
<text x="93.3" y="166.5">EN2_B/2.7C</text>
<text x="30.9" y="170.6">+3V3</text>
<text x="41.6" y="168.7" transform="rotate(-90 41.6 168.7)">R75</text>
<text x="42" y="173.8">GND</text>
<text x="79.4" y="168.7" transform="rotate(-90 79.4 168.7)">R80</text>
<text x="84.3" y="169.2" transform="rotate(-90 84.3 169.2)">1k</text>
<text x="85.7" y="170.3" transform="rotate(-90 85.7 170.3)">R81</text>
<text x="32.5" y="176.6">10k</text>
<text x="32.5" y="175.2">R215</text>
<text x="48.9" y="176.8">U10</text>
<text x="49.9" y="178.2">EN12-HS22AF18</text>
<text x="17.6" y="182.2">EN1_BT/2.7B</text>
<text x="40.2" y="184.9" transform="rotate(-90 40.2 184.9)">1k</text>
<text x="78" y="184.9" transform="rotate(-90 78 184.9)">1k</text>
<text x="93.3" y="182.2">EN1_A/2.7B</text>
<text x="93.3" y="183.8">EN1_B/2.7B</text>
<text x="41.6" y="186" transform="rotate(-90 41.6 186)">R74</text>
<text x="42" y="191.1">GND</text>
<text x="79.4" y="186" transform="rotate(-90 79.4 186)">R79</text>
<text x="85.9" y="186.5" transform="rotate(-90 85.9 186.5)">1k</text>
<text x="87.3" y="187.6" transform="rotate(-90 87.3 187.6)">R82</text>
<text x="15.2" y="192.6">RT0402FRE071KL</text>
<text x="15.2" y="194.3">RES SMD 1K OHM 1% 1/16W 0402</text>
</g>
<g font-size="1.3" fill="#808080">
<text x="77.6" y="47.6">4</text>
<text x="87.4" y="43.3" transform="rotate(-90 87.4 43.3)">2</text>
<text x="96.9" y="47.6">3</text>
<text x="77.6" y="49.2">5</text>
<text x="77.6" y="50.8">6</text>
<text x="81.2" y="48.3">RS</text>
<text x="81.2" y="49.9">R/W</text>
<text x="81.2" y="51.5">E</text>
<text x="88.1" y="48.9" transform="rotate(-90 88.1 48.9)">VDD</text>
<text x="92.4" y="48.3">V0</text>
<text x="77.6" y="57.1">7</text>
<text x="77.6" y="58.7">8</text>
<text x="81.2" y="57.8">DB0</text>
<text x="81.2" y="59.4">DB1</text>
<text x="76.8" y="61.8">10</text>
<text x="76.8" y="64.9">12</text>
<text x="76.9" y="63.4">11</text>
<text x="77.6" y="60.2">9</text>
<text x="81.2" y="60.9">DB2</text>
<text x="81.2" y="62.5">DB3</text>
<text x="81.2" y="64.1">DB4</text>
<text x="81.2" y="65.7">DB5</text>
<text x="76.8" y="66.5">13</text>
<text x="76.8" y="68.1">14</text>
<text x="81.2" y="67.2">DB6</text>
<text x="81.2" y="68.8">DB7</text>
<text x="88.1" y="70" transform="rotate(-90 88.1 70)">VSS</text>
<text x="87.4" y="73.7" transform="rotate(-90 87.4 73.7)">1</text>
<text x="210.2" y="73.2" transform="rotate(-90 210.2 73.2)">5</text>
<text x="145.2" y="82.3">1</text>
<text x="145.2" y="83.9">2</text>
<text x="148.9" y="83">NC_1</text>
<text x="155.8" y="82.9">VCC</text>
<text x="161.5" y="82.3">8</text>
<text x="161.5" y="83.9">7</text>
<text x="210.2" y="79.9" transform="rotate(-90 210.2 79.9)">2</text>
<text x="230.3" y="82.3">1</text>
<text x="240.2" y="82.3">6</text>
<text x="145.2" y="85.4">3</text>
<text x="145.2" y="87">4</text>
<text x="148.9" y="84.5">ANODE</text>
<text x="148.9" y="86.1">CATHODE</text>
<text x="148.9" y="87.7">NC_2</text>
<text x="155.7" y="87.7">GND</text>
<text x="156.7" y="86.1">VO</text>
<text x="156.8" y="84.5">VB</text>
<text x="161.5" y="85.4">6</text>
<text x="161.5" y="87">5</text>
<text x="225.2" y="91.7">1</text>
<text x="227.5" y="94.4" transform="rotate(-90 227.5 94.4)">2</text>
<text x="227.5" y="90.1" transform="rotate(-90 227.5 90.1)">3</text>
<text x="242.9" y="99.6">3</text>
<text x="252.8" y="99.6">4</text>
<text x="47.7" y="113.8">4</text>
<text x="47.7" y="112.2">5</text>
<text x="51.3" y="112.9">5</text>
<text x="63.4" y="112.9">1</text>
<text x="67" y="112.2">1</text>
<text x="67" y="113.8">2</text>
<text x="143.7" y="113.8">4</text>
<text x="143.7" y="112.2">5</text>
<text x="147.3" y="112.9">5</text>
<text x="159.4" y="112.9">1</text>
<text x="163.1" y="112.2">1</text>
<text x="163.1" y="113.8">2</text>
<text x="47.7" y="115.3">3</text>
<text x="51.3" y="116">3</text>
<text x="51.3" y="114.4">4</text>
<text x="63.4" y="114.4">2</text>
<text x="143.7" y="115.3">3</text>
<text x="147.3" y="116">3</text>
<text x="147.3" y="114.4">4</text>
<text x="159.4" y="114.4">2</text>
<text x="47.7" y="131.1">4</text>
<text x="47.7" y="129.5">5</text>
<text x="51.3" y="131.7">4</text>
<text x="51.3" y="130.2">5</text>
<text x="63.4" y="130.2">1</text>
<text x="63.4" y="131.7">2</text>
<text x="67" y="129.5">1</text>
<text x="67" y="131.1">2</text>
<text x="47.7" y="132.6">3</text>
<text x="51.3" y="133.3">3</text>
<text x="47.7" y="149.9">3</text>
<text x="47.7" y="148.4">4</text>
<text x="47.7" y="146.8">5</text>
<text x="51.3" y="149.1">4</text>
<text x="51.3" y="147.5">5</text>
<text x="63.4" y="147.5">1</text>
<text x="63.4" y="149.1">2</text>
<text x="67" y="146.8">1</text>
<text x="67" y="148.4">2</text>
<text x="51.3" y="150.6">3</text>
<text x="47.7" y="167.3">3</text>
<text x="47.7" y="165.7">4</text>
<text x="47.7" y="164.1">5</text>
<text x="51.3" y="167.9">3</text>
<text x="51.3" y="166.4">4</text>
<text x="51.3" y="164.8">5</text>
<text x="63.4" y="164.8">1</text>
<text x="63.4" y="166.4">2</text>
<text x="67" y="164.1">1</text>
<text x="67" y="165.7">2</text>
<text x="47.7" y="184.6">3</text>
<text x="47.7" y="183">4</text>
<text x="47.7" y="181.4">5</text>
<text x="51.3" y="185.3">3</text>
<text x="51.3" y="183.7">4</text>
<text x="51.3" y="182.1">5</text>
<text x="63.4" y="182.1">1</text>
<text x="63.4" y="183.7">2</text>
<text x="67" y="181.4">1</text>
<text x="67" y="183">2</text>
</g>
</svg>
